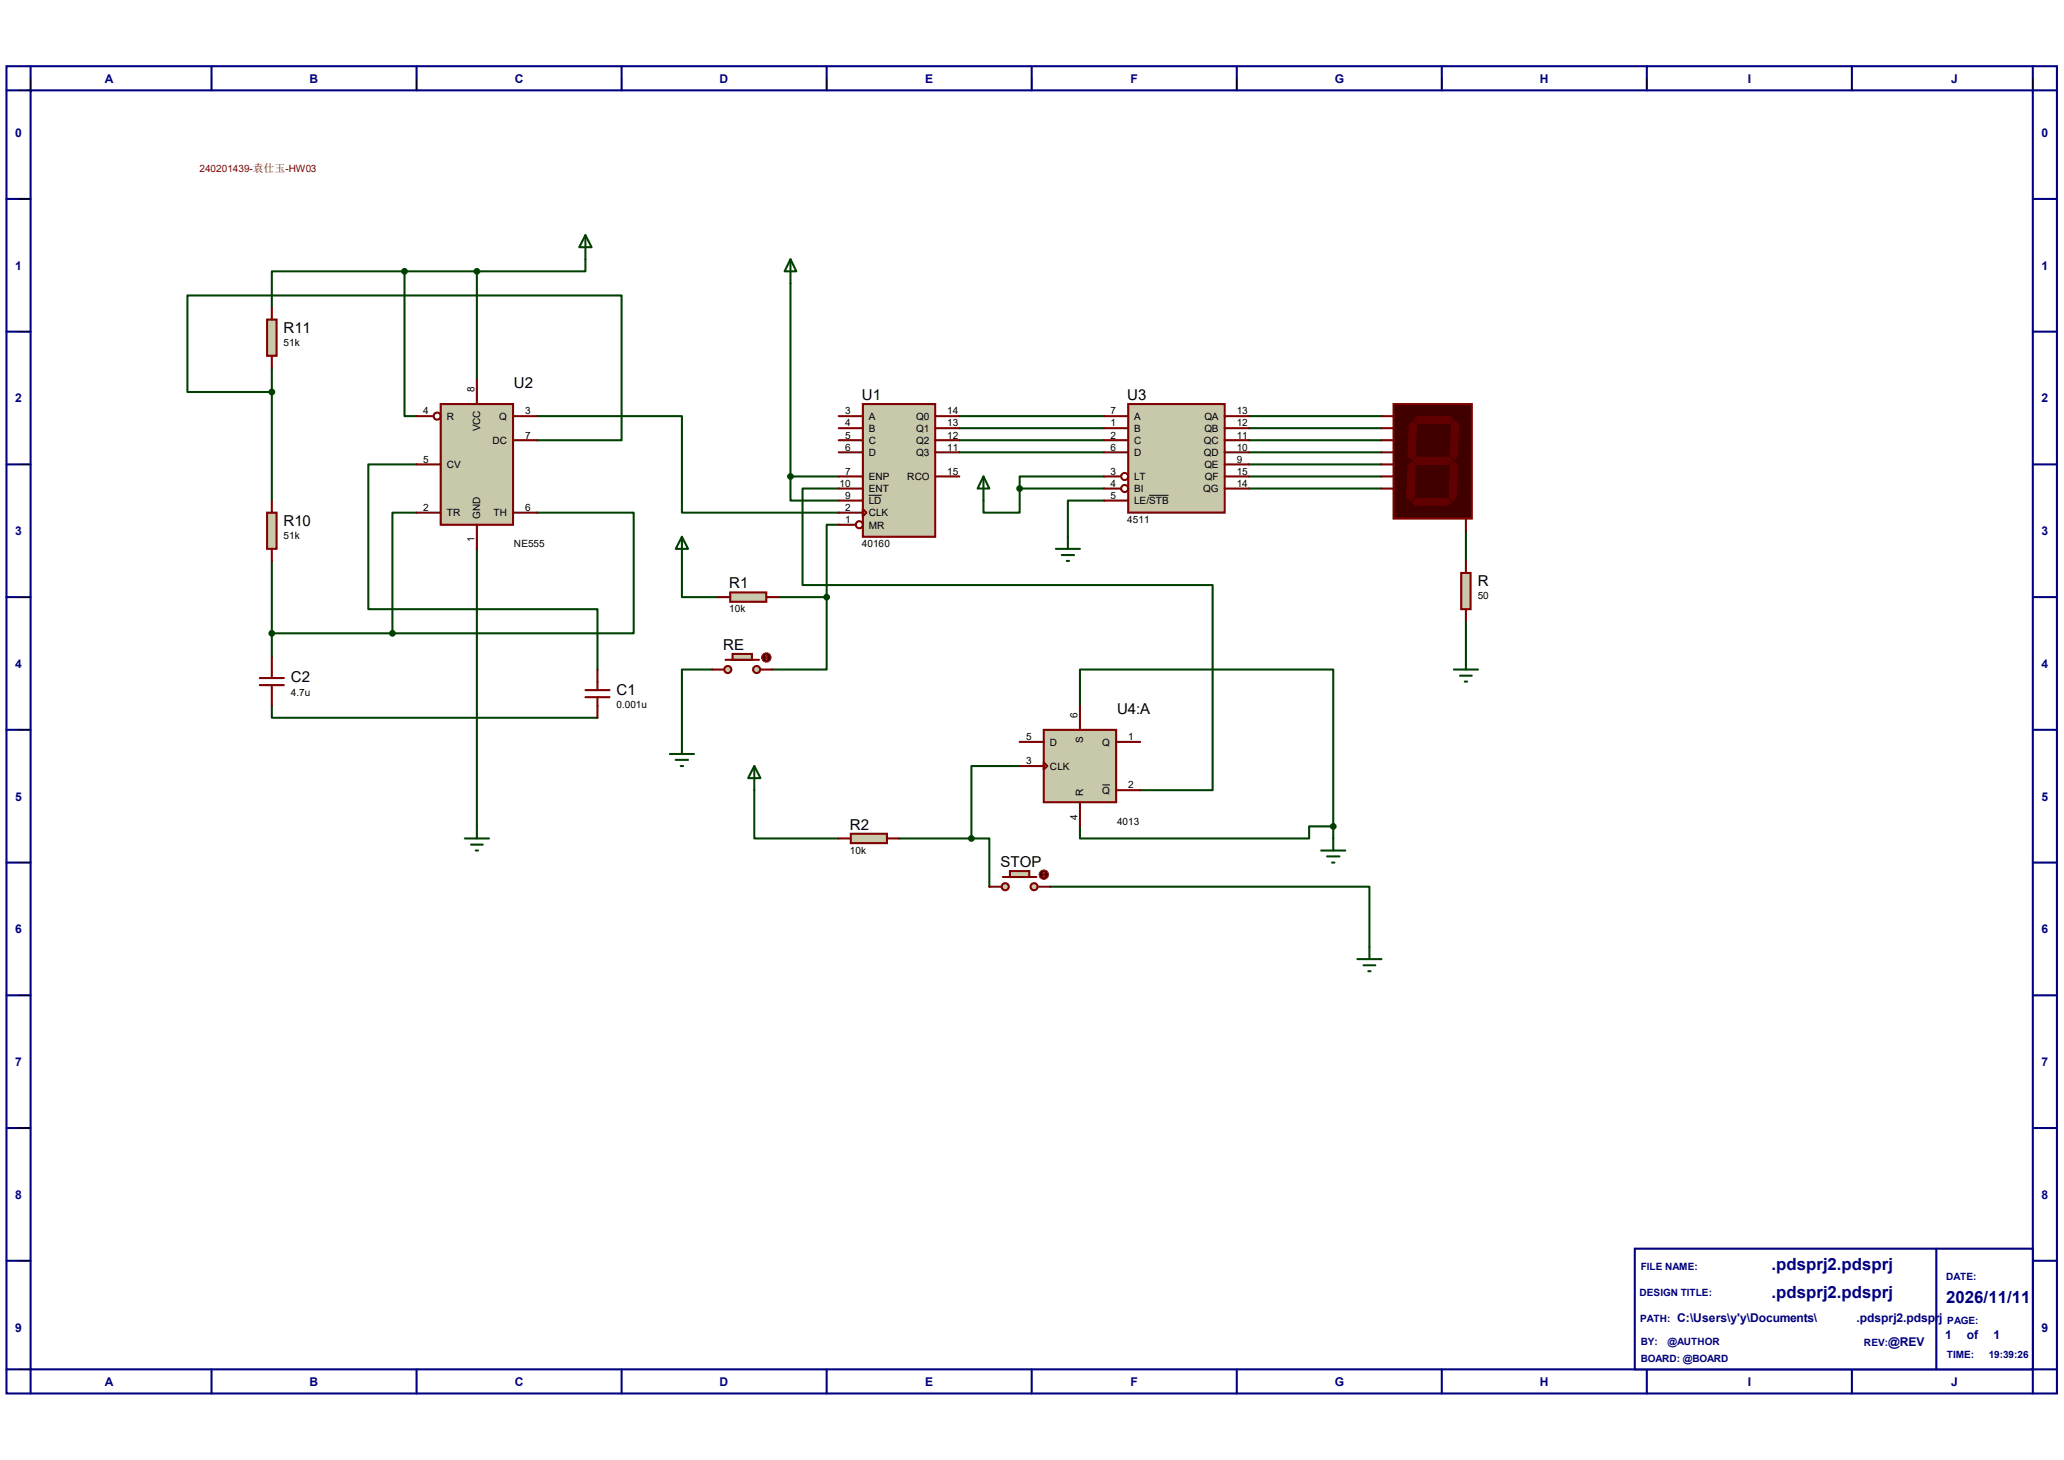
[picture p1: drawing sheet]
<svg xmlns="http://www.w3.org/2000/svg" width="297mm" height="210mm" viewBox="0 0 297 210" stroke-linecap="round" stroke-linejoin="round" font-family="sans-serif">
<g fill="none" stroke="#000080" stroke-width=".3">
<path d="M.9 9.5h295.1v190.9h-295.1zM4.4 13h288.1v184h-288.1zM4.4 9.5v3.5h-3.5M30.4 9.5v3.5M59.9 9.5v3.5M89.5 9.5v3.5M119 9.5v3.5M148.5 9.5v3.5M178 9.5v3.5M207.5 9.5v3.5M237 9.5v3.5M266.5 9.5v3.5"/>
<path d="M292.5 9.5v3.5h3.5M.9 28.6h3.5M292.5 28.6h3.5M.9 47.7h3.5M292.5 47.7h3.5M.9 66.8h3.5M292.5 66.8h3.5M.9 85.9h3.5M292.5 85.9h3.5M.9 105h3.5M292.5 105h3.5M.9 124.1h3.5"/>
<path d="M292.5 124.1h3.5M.9 143.2h3.5M292.5 143.2h3.5M.9 162.3h3.5M292.5 162.3h3.5M.9 197h3.5v3.4M.9 181.4h3.5M30.4 197v3.4M59.9 197v3.4M89.5 197v3.4M119 197v3.4M148.5 197v3.4"/>
<path d="M178 197v3.4M207.5 197v3.4M237 197v3.4M266.5 197v3.4M292.5 181.4h3.5M296 197h-3.5v3.4"/>
</g>
<g fill="none" stroke="#000" stroke-width=".14">
<path d="M2.7 13h1.6M4.4 11.3v1.5M30.4 11.3l.1 1.5M59.9 11.3l.1 1.5M89.5 11.3v1.5M119 11.3v1.5M148.5 11.3v1.5M178 11.3v1.5M207.5 11.3v1.5M237 11.3v1.5M266.5 11.3v1.5M292.5 11.3l.1 1.5"/>
<path d="M2.7 28.6h1.6M2.7 47.7h1.6M2.7 66.8h1.6M2.7 85.9h1.6M2.7 105h1.6M2.7 124.1h1.6M2.7 143.2h1.6M2.7 162.3h1.6M2.7 181.4h1.6M2.7 197h1.6"/>
</g>
<path d="M235.2 179.6h57.3v17.4h-57.3z" fill="#fff" stroke="#000080" stroke-width=".3"/>
<path d="M278.6 179.6v17.4" fill="none" stroke="#000080" stroke-width=".3"/>
<g fill="none" stroke="#004000" stroke-width=".3">
<path d="M58.2 39h-19.1v5.2M58.2 39v20.9h1.7M58.2 39h10.4M68.6 39v15.7M84.2 37.3v1.7h-15.6M39.1 56.4h-12.1v-13.9h62.5v20.8h-12.2M39.1 52.9v19.1M77.3 59.9h20.8v13.8h22.6M113.7 40.8v27.7M138 59.9h20.9M179.7 59.9h19.1M59.9 66.8h-6.9v20.8h33v8.7"/>
<path d="M59.9 73.7h-3.4v17.4M68.6 79v39.9M77.3 73.7h13.9v17.4h-34.7M113.7 68.5v3.5h7M113.7 68.5h7M120.7 75.5h-1.7v10.4M120.7 70.3h-5.2v13.9h59v29.5h-10.4M138 61.6h20.9M138 63.3h20.9M138 65.1h20.9M146.7 70.3v3.4h-5.2v-1.7M146.7 70.3h12.2"/>
<path d="M158.9 68.5h-12.2v1.8M158.9 72h-5.2v5.2M179.7 68.5h19.1M179.7 61.6h19.1M179.7 63.3h19.1M179.7 65.1h19.1M179.7 70.3h19.1M179.7 66.8h19.1M210.9 76.4v4.3M39.1 80.7v13.9M39.1 91.1h17.4M98.1 80.7v5.2h5.2"/>
<path d="M102.5 96.3h-4.4v10.4M112 85.9h7M119 85.9v10.4h-7.9M210.9 89.4v5.2M39.1 101.5v1.8h46.9M108.5 113.7v6.9h12.2M146.7 110.2h-6.9v10.4M155.4 118.9v1.7h33v-1.7h3.5M155.4 101.5v-5.2h36.5v22.6M191.9 118.9v1.7M129.4 120.6h10.4M139.8 120.6h2.6v7"/>
<path d="M151.1 127.6h46v8.6"/>
</g>
<path d="M124.2 58.1h10.4v19.1h-10.4z" fill="#c8c8aa" stroke="#800000" stroke-width=".3"/>
<g fill="none" stroke="#800000" stroke-width=".3">
<path d="M120.7 59.9h3.5M134.6 59.9h3.4M120.7 61.6h3.5M120.7 63.3h3.5M120.7 65.1h3.5M120.7 68.5h3.5M120.7 70.3h3.5M120.7 72h3.5M120.7 73.7h3.5M120.7 75.5h2.4M124.2 73.2l.5 .5-.5 .6zM134.6 61.6h3.4"/>
<path d="M134.6 63.3h3.4M134.6 65.1h3.4M134.6 68.5h3.4"/>
<circle cx="123.7" cy="75.5" r=".51"/>
</g>
<path d="M125 71.2h1.9" fill="none" stroke="#000" stroke-width=".14"/>
<path d="M63.4 58.1h10.4v17.4h-10.4z" fill="#c8c8aa" stroke="#800000" stroke-width=".3"/>
<g fill="none" stroke="#800000" stroke-width=".3">
<path d="M59.9 59.9h2.5M68.6 54.7v3.4M73.8 59.9h3.5M59.9 73.7h3.5M59.9 66.8h3.5M68.6 75.5v3.5M73.8 63.3h3.5M73.8 73.7h3.5"/>
<circle cx="62.9" cy="59.9" r=".51"/>
</g>
<path d="M84.2 33.8l.9 1.8h-1.7zM84.2 33.8v3.5" fill="none" stroke="#004000" stroke-width=".3"/>
<path d="M38.4 46h1.4v5.2h-1.4z" fill="#c8c8aa" stroke="#800000" stroke-width=".3"/>
<path d="M39.1 44.2v1.8M39.1 51.2v1.7" fill="none" stroke="#800000" stroke-width=".3"/>
<path d="M38.4 73.7h1.4v5.3h-1.4z" fill="#c8c8aa" stroke="#800000" stroke-width=".3"/>
<path d="M39.1 72v1.7M39.1 79v1.7M37.4 98.6h3.5M37.4 97.5h3.5M39.1 94.6v2.9M39.1 98.6v2.9M84.2 99.3h3.5M86 96.3v3M84.2 100.3h3.5M86 100.3v3" fill="none" stroke="#800000" stroke-width=".3"/>
<path d="M113.7 37.3l.9 1.7h-1.7zM113.7 37.3v3.5M68.6 118.9v1.7M66.9 120.6h3.5M67.8 121.5h1.7M68.5 122.3h.3" fill="none" stroke="#004000" stroke-width=".3"/>
<g fill="#004000" stroke="#004000" stroke-width=".3">
<circle cx="68.6" cy="39" r=".34"/>
<circle cx="58.2" cy="39" r=".34"/>
<circle cx="39.1" cy="56.4" r=".34"/>
<circle cx="39.1" cy="91.1" r=".34"/>
<circle cx="56.5" cy="91.1" r=".34"/>
<circle cx="113.7" cy="68.5" r=".34"/>
</g>
<g fill="#c8c8aa" stroke="#800000" stroke-width=".3">
<circle cx="108.9" cy="96.3" r=".51"/>
<circle cx="104.7" cy="96.3" r=".51"/>
</g>
<path d="M104.4 94.9h4.8" fill="none" stroke="#800000" stroke-width=".3"/>
<path d="M105.4 94.1h2.8v.8h-2.8z" fill="#c8c8aa" stroke="#800000" stroke-width=".3"/>
<path d="M102.5 96.3h1.7M109.4 96.3h1.7" fill="none" stroke="#800000" stroke-width=".3"/>
<circle cx="110.3" cy="94.6" r=".68" fill="#400000" stroke="#f00" stroke-width=".14"/>
<path d="M110.1 94.7l.2 .2M110.3 94.2v.7M110.3 94.2l-.2 .2M110.3 94.2l.1 .2M110.4 94.7l-.1 .2" fill="none" stroke="#f00" stroke-width=".14"/>
<path d="M105.1 85.2h5.2v1.4h-5.2z" fill="#c8c8aa" stroke="#800000" stroke-width=".3"/>
<path d="M103.3 85.9h1.8M110.3 85.9h1.7" fill="none" stroke="#800000" stroke-width=".3"/>
<path d="M98.1 77.2l.9 1.8h-1.8zM98.1 77.2v3.5M96.4 108.5h3.5M97.2 109.3h1.8M98 110.2h.3M98.1 106.7v1.8" fill="none" stroke="#004000" stroke-width=".3"/>
<circle cx="119" cy="85.9" r=".34" fill="#004000" stroke="#004000" stroke-width=".3"/>
<path d="M162.3 58.1h13.9v15.6h-13.9z" fill="#c8c8aa" stroke="#800000" stroke-width=".3"/>
<g fill="none" stroke="#800000" stroke-width=".3">
<path d="M158.9 59.9h3.4M176.2 59.9h3.5M158.9 61.6h3.4M158.9 63.3h3.4M158.9 65.1h3.4M158.9 68.5h2.4M158.9 70.3h2.4M158.9 72h3.4M176.2 61.6h3.5M176.2 63.3h3.5M176.2 65.1h3.5M176.2 68.5h3.5"/>
<path d="M176.2 70.3h3.5M176.2 66.8h3.5"/>
<circle cx="161.8" cy="70.3" r=".51"/>
<circle cx="161.8" cy="68.5" r=".51"/>
</g>
<path d="M165.4 71.2h2.7" fill="none" stroke="#000" stroke-width=".14"/>
<path d="M141.5 68.5l.9 1.8h-1.7zM141.5 68.5v3.5M151.9 79h3.5M152.8 79.8h1.8M153.7 77.2v1.8M153.5 80.7h.3" fill="none" stroke="#004000" stroke-width=".3"/>
<circle cx="146.7" cy="70.3" r=".34" fill="#004000" stroke="#004000" stroke-width=".3"/>
<path d="M200.5 58.1h11.3v16.5h-11.3z" fill="#400000" stroke="#800000" stroke-width=".3"/>
<g fill="#600000" stroke="#600000" stroke-width=".14">
<path d="M204 59.9h4.7l.5 .5-.5 .5h-4.7l-.5-.5z"/>
<path d="M209.4 60.5l.5 .6-.2 4.5-.5 .5-.5-.5 .2-4.5z"/>
<path d="M203.8 65.7h4.7l.5 .6-.5 .5h-4.7l-.5-.5z"/>
<path d="M203.3 60.5l.5 .6-.1 4.5-.5 .5-.6-.5 .2-4.5z"/>
<path d="M209.2 66.5l.5 .5-.2 4.5-.5 .5-.5-.5 .2-4.5z"/>
<path d="M203.2 72.2l.5-.5h4.6l.6 .5-.6 .5h-4.6z"/>
<path d="M202.6 67l.6-.5 .5 .5-.2 4.5-.6 .5-.5-.5z"/>
</g>
<path d="M198.8 59.9h1.7M198.8 61.6h1.7M198.8 63.3h1.7M198.8 65.1h1.7M198.8 66.8h1.7M198.8 68.5h1.7M198.8 70.3h1.7M210.9 74.6v1.8" fill="none" stroke="#800000" stroke-width=".3"/>
<path d="M210.3 82.4h1.3v5.2h-1.3z" fill="#c8c8aa" stroke="#800000" stroke-width=".3"/>
<path d="M210.9 80.7v1.7M210.9 87.6v1.8" fill="none" stroke="#800000" stroke-width=".3"/>
<path d="M209.2 96.3h3.5M210.1 97.2h1.7M210.8 98h.3M210.9 94.6v1.7" fill="none" stroke="#004000" stroke-width=".3"/>
<path d="M150.2 105h10.4v10.4h-10.4z" fill="#c8c8aa" stroke="#800000" stroke-width=".3"/>
<path d="M146.7 106.7h3.5M146.7 110.2h3.5M150.2 109.7l.5 .5-.5 .5zM155.4 101.5v3.5M155.4 115.4v3.5M160.6 106.7h3.5M160.6 113.7h3.5" fill="none" stroke="#800000" stroke-width=".3"/>
<path d="M158.6 112.9h1.1" fill="none" stroke="#000" stroke-width=".14"/>
<path d="M108.5 110.2l.9 1.7h-1.7zM108.5 110.2v3.5M190.1 122.3h3.5M191 123.2h1.7M191.7 124.1h.3M191.9 120.6v1.7M195.3 138h3.5M196.2 138.9h1.7M196.9 139.7h.3M197.1 136.2v1.8" fill="none" stroke="#004000" stroke-width=".3"/>
<circle cx="191.9" cy="118.9" r=".34" fill="#004000" stroke="#004000" stroke-width=".3"/>
<path d="M122.4 119.9h5.2v1.4h-5.2z" fill="#c8c8aa" stroke="#800000" stroke-width=".3"/>
<path d="M120.7 120.6h1.7M127.6 120.6h1.8" fill="none" stroke="#800000" stroke-width=".3"/>
<g fill="#c8c8aa" stroke="#800000" stroke-width=".3">
<circle cx="148.8" cy="127.6" r=".51"/>
<circle cx="144.7" cy="127.6" r=".51"/>
</g>
<path d="M144.3 126.2h4.8" fill="none" stroke="#800000" stroke-width=".3"/>
<path d="M145.3 125.3h2.8v.9h-2.8z" fill="#c8c8aa" stroke="#800000" stroke-width=".3"/>
<path d="M142.4 127.6h1.7M149.3 127.6h1.8" fill="none" stroke="#800000" stroke-width=".3"/>
<circle cx="150.2" cy="125.8" r=".68" fill="#400000" stroke="#f00" stroke-width=".14"/>
<path d="M150 126l.2 .2M150.2 125.5v.7M150.2 125.5l-.2 .1M150.2 125.5l.2 .1M150.4 126l-.2 .2" fill="none" stroke="#f00" stroke-width=".14"/>
<circle cx="139.8" cy="120.6" r=".34" fill="#004000" stroke="#004000" stroke-width=".3"/>
<g font-size="2.4" fill="#000080">
<text x="254.9" y="182.7">.pdsprj2.pdsprj</text>
<text x="254.9" y="186.7">.pdsprj2.pdsprj</text>
<text x="280" y="187.4">2026/11/11</text>
</g>
<g font-size="2.2">
<text x="40.8" y="47.8">R11</text>
<text x="74" y="55.8">U2</text>
<text x="124" y="57.6">U1</text>
<text x="162.2" y="57.6">U3</text>
<text x="40.8" y="75.6">R10</text>
<text x="104.9" y="84.6">R1</text>
<text x="212.6" y="84.3">R</text>
<text x="104.1" y="93.5">RE</text>
<text x="41.9" y="98.2">C2</text>
<text x="88.7" y="99.9">C1</text>
<text x="160.7" y="102.7">U4:A</text>
<text x="122.3" y="119.3">R2</text>
<text x="144" y="124.7">STOP</text>
</g>
<g font-size="1.7" fill="#000080">
<text x="15.1" y="11.9">A</text>
<text x="44.5" y="11.9">B</text>
<text x="74.1" y="11.9">C</text>
<text x="103.6" y="11.9">D</text>
<text x="133.1" y="11.9">E</text>
<text x="162.7" y="11.9">F</text>
<text x="192.1" y="11.9">G</text>
<text x="221.6" y="11.9">H</text>
<text x="251.5" y="11.9">I</text>
<text x="280.8" y="11.9">J</text>
<text x="2.2" y="19.7">0</text>
<text x="293.8" y="19.7">0</text>
<text x="2.2" y="38.8">1</text>
<text x="293.8" y="38.8">1</text>
<text x="2.2" y="57.9">2</text>
<text x="293.8" y="57.9">2</text>
<text x="2.2" y="77">3</text>
<text x="293.8" y="77">3</text>
<text x="2.2" y="96.1">4</text>
<text x="293.8" y="96.1">4</text>
<text x="2.2" y="115.2">5</text>
<text x="293.8" y="115.2">5</text>
<text x="2.2" y="134.2">6</text>
<text x="293.8" y="134.2">6</text>
<text x="2.2" y="153.4">7</text>
<text x="293.8" y="153.4">7</text>
<text x="2.2" y="172.4">8</text>
<text x="293.8" y="172.4">8</text>
<text x="2.2" y="191.6">9</text>
<text x="241.3" y="190.1">C:\Users\y'y\Documents\</text>
<text x="267.2" y="190.1">.pdsprj2.pdsprj</text>
<text x="293.8" y="191.6">9</text>
<text x="271.7" y="193.7">@REV</text>
<text x="279.9" y="192.6">1</text>
<text x="283" y="192.6">of</text>
<text x="286.9" y="192.6">1</text>
<text x="15.1" y="199.3">A</text>
<text x="44.5" y="199.3">B</text>
<text x="74.1" y="199.3">C</text>
<text x="103.6" y="199.3">D</text>
<text x="133.1" y="199.3">E</text>
<text x="162.7" y="199.3">F</text>
<text x="192.1" y="199.3">G</text>
<text x="221.6" y="199.3">H</text>
<text x="251.5" y="199.3">I</text>
<text x="280.8" y="199.3">J</text>
</g>
<text font-size="1.4" fill="#800000" x="28.7" y="24.7">240201439-袁仕玉-HW03</text>
<g font-size="1.4">
<text x="40.8" y="49.8">51k</text>
<text x="60.9" y="59.6">4</text>
<text x="68.3" y="56.4" transform="rotate(-90 68.3 56.4)">8</text>
<text x="75.6" y="59.6">3</text>
<text x="121.6" y="59.6">3</text>
<text x="136.3" y="59.6">14</text>
<text x="159.8" y="59.6">7</text>
<text x="178" y="59.6">13</text>
<text x="64.3" y="60.4">R</text>
<text x="69.1" y="62.1" transform="rotate(-90 69.1 62.1)">VCC</text>
<text x="70.9" y="63.9">DC</text>
<text x="71.8" y="60.4">Q</text>
<text x="75.6" y="63.1">7</text>
<text x="121.6" y="61.3">4</text>
<text x="121.6" y="63.1">5</text>
<text x="121.6" y="64.8">6</text>
<text x="125" y="60.4">A</text>
<text x="125" y="62.1">B</text>
<text x="125" y="63.9">C</text>
<text x="125" y="65.6">D</text>
<text x="131.8" y="60.4">Q0</text>
<text x="131.8" y="62.1">Q1</text>
<text x="131.8" y="63.9">Q2</text>
<text x="131.8" y="65.6">Q3</text>
<text x="136.3" y="61.3">13</text>
<text x="136.3" y="63.1">12</text>
<text x="136.3" y="64.8">11</text>
<text x="159.8" y="61.3">1</text>
<text x="159.8" y="63.1">2</text>
<text x="159.8" y="64.8">6</text>
<text x="163.2" y="60.4">A</text>
<text x="163.2" y="62.1">B</text>
<text x="163.2" y="63.9">C</text>
<text x="163.2" y="65.6">D</text>
<text x="173.2" y="63.9">QC</text>
<text x="173.2" y="65.6">QD</text>
<text x="173.3" y="60.4">QA</text>
<text x="173.3" y="62.1">QB</text>
<text x="178" y="61.3">12</text>
<text x="178" y="63.1">11</text>
<text x="178" y="64.8">10</text>
<text x="60.9" y="66.5">5</text>
<text x="64.3" y="67.4">CV</text>
<text x="120.8" y="70">10</text>
<text x="121.6" y="68.3">7</text>
<text x="121.6" y="71.8">9</text>
<text x="125" y="69.1">ENP</text>
<text x="125" y="70.8">ENT</text>
<text x="130.6" y="69.1">RCO</text>
<text x="136.3" y="68.3">15</text>
<text x="159.8" y="68.3">3</text>
<text x="159.8" y="70">4</text>
<text x="159.8" y="71.8">5</text>
<text x="163.2" y="69.1">LT</text>
<text x="163.2" y="70.8">BI</text>
<text x="173.1" y="70.8">QG</text>
<text x="173.3" y="67.4">QE</text>
<text x="173.4" y="69.1">QF</text>
<text x="178" y="66.5">9</text>
<text x="178" y="68.3">15</text>
<text x="178" y="70">14</text>
<text x="40.8" y="77.6">51k</text>
<text x="60.9" y="73.5">2</text>
<text x="64.3" y="74.3">TR</text>
<text x="69.1" y="74.6" transform="rotate(-90 69.1 74.6)">GND</text>
<text x="71" y="74.3">TH</text>
<text x="75.6" y="73.5">6</text>
<text x="121.6" y="73.5">2</text>
<text x="121.6" y="75.2">1</text>
<text x="125" y="72.6">LD</text>
<text x="125" y="74.3">CLK</text>
<text x="125" y="76">MR</text>
<text x="162.2" y="75.2">4511</text>
<text x="163.2" y="72.6">LE/STB</text>
<text x="68.3" y="78" transform="rotate(-90 68.3 78)">1</text>
<text x="74" y="78.7">NE555</text>
<text x="124" y="78.7">40160</text>
<text x="104.9" y="88.1">10k</text>
<text x="212.6" y="86.2">50</text>
<text x="41.9" y="100.1">4.7u</text>
<text x="88.7" y="101.9">0.001u</text>
<text x="147.7" y="106.5">5</text>
<text x="151.1" y="107.3">D</text>
<text x="155.1" y="103.3" transform="rotate(-90 155.1 103.3)">6</text>
<text x="155.9" y="106.8" transform="rotate(-90 155.9 106.8)">S</text>
<text x="158.6" y="107.3">Q</text>
<text x="162.3" y="106.5">1</text>
<text x="147.7" y="109.9">3</text>
<text x="151.1" y="110.7">CLK</text>
<text x="162.3" y="113.4">2</text>
<text x="155.1" y="117.9" transform="rotate(-90 155.1 117.9)">4</text>
<text x="155.9" y="114.6" transform="rotate(-90 155.9 114.6)">R</text>
<text x="158.6" y="114.2">Q</text>
<text x="160.7" y="118.6">4013</text>
<text x="122.3" y="122.8">10k</text>
</g>
<g font-size="1.4" fill="#000080">
<text x="236.1" y="182.7">FILE NAME:</text>
<text x="280" y="184.1">DATE:</text>
<text x="235.9" y="186.5">DESIGN TITLE:</text>
<text x="236" y="190.1">PATH:</text>
<text x="280.2" y="190.5">PAGE:</text>
<text x="236.1" y="193.5">BY:</text>
<text x="236.1" y="195.9">BOARD: @BOARD</text>
<text x="239.9" y="193.5">@AUTHOR</text>
<text x="268.2" y="193.6">REV:</text>
<text x="280.2" y="195.3">TIME:</text>
<text x="286.2" y="195.3">19:39:26</text>
</g>
</svg>
